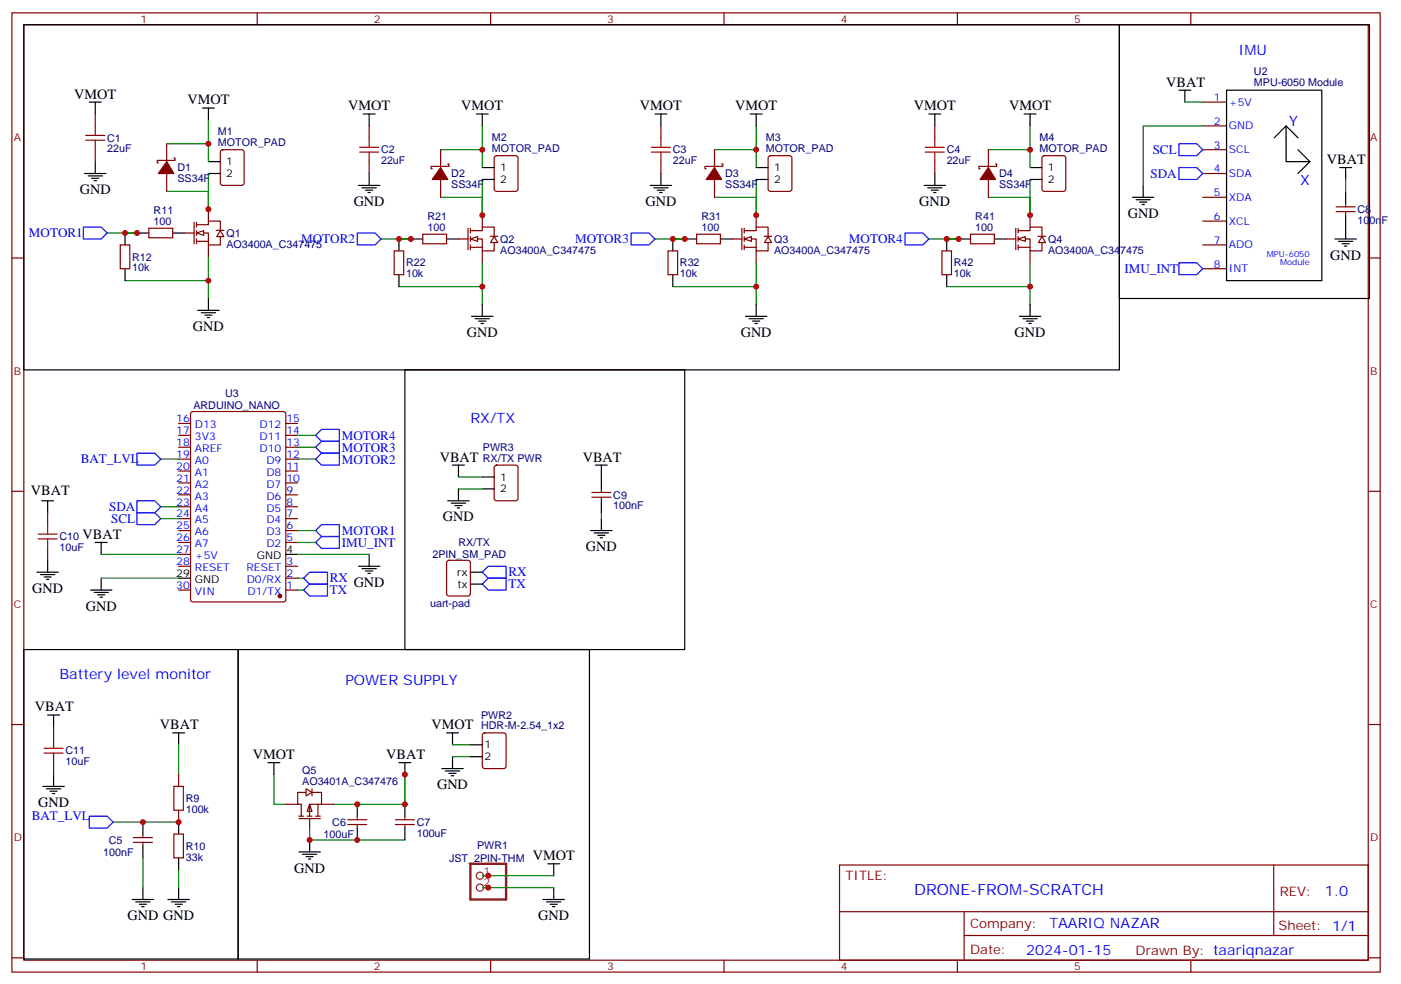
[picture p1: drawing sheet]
<svg xmlns="http://www.w3.org/2000/svg" width="415mm" height="292mm" viewBox="0 0 415 292" stroke-linecap="round" stroke-linejoin="round" font-family="sans-serif">
<g fill="none" stroke="#870000" stroke-width=".35">
<path d="M3.5 3.8h405.4v284.3h-405.4zM7.1 7.3h398.2v277.3h-398.2zM76.2 3.8v3.5M145.3 3.8v3.5M214.5 3.8v3.5M283.6 3.8v3.5M352.8 3.8v3.5M28.2 33.8v3.5M109.4 37.3v3.6M195.8 37.3v3.6M276.9 37.3v3.6M356.3 30.3h7.1"/>
<path d="M356.3 37.3h7.1M28.2 44.4v3.5M49.4 42.6v5.3M49.4 51.4v5.3M51.5 46.8h.4v.8h-5.3v.7h.3M65.5 44.6l.5-.2h5.6l.7 .4v9.5l-.4 .6-5.9 .1-.7-.5v-9.4zM109.4 47.9v3.5M130.5 44.4v5.3M130.5 53.2v5.3M132.6 48.6h.4v.7h-5.3v.7h.4M146.6 46.3l.5-.2h5.7l.6 .5 .1 9.4-.5 .7h-5.9l-.6-.4-.1-9.5zM195.8 47.9v3.5"/>
<path d="M211.7 44.4v5.3M211.7 53.2v5.3M213.8 48.6h.3v.7h-5.3v.7h.4M227.8 46.3l.4-.2h5.7l.6 .5 .1 9.4-.5 .7h-5.9l-.6-.4-.1-9.5zM276.9 47.9v3.5M292.8 44.4v5.3M292.8 53.2v5.3M294.9 48.6h.4v.7h-5.3v.7h.3M308.9 46.3l.5-.2h5.6l.7 .5v9.4l-.4 .7h-5.9l-.7-.4v-9.5zM356.3 44.4h7.1M356.3 51.4h7.1M356.3 58.5h7.1"/>
<path d="M3.5 76.5h3.6M35.6 72.6h2.9v7.1h-2.9zM44.1 67.7h7.1v2.8h-7.1zM54.7 69.1h2.8M57.5 65.9v6.3M58.2 69.1h3.5v3.5h3.6v-2.5M58.2 66.6h3.5v-1.1h3.6v2.9M58.2 65.9v1.4M58.2 68.4v1.4M58.2 70.8v1.4M58.2 71.5h3.5M61.7 62v3.5"/>
<path d="M61.7 72.6v3.5M64.1 68.3h2.2M65.3 68.4l1 1.7h-2.1zM116.8 74.4h2.8v7h-2.8zM125.2 69.4h7.1v2.8h-7.1zM197.9 74.4h2.8v7h-2.8zM206.4 69.4h7v2.8h-7zM279 74.4h2.9v7h-2.9zM287.5 69.4h7.1v2.8h-7.1zM356.3 65.5h7.1M356.3 72.6h7.1M356.3 79.7h7.1"/>
<path d="M395.8 62.7h5.7M395.8 61.3h5.7M398.6 60.3v1M398.6 62.7v1.1M405.3 76.5h3.6M52.9 139.6h3.5M52.9 136.1h3.5M52.9 132.6h3.5M52.9 129h3.5M52.9 125.5h3.5M56.7 122.2l.4-.2h26.9l.6 .4 .1 55.3-.5 .7h-27.1l-.6-.4-.1-55.3zM84.7 139.6h3.5"/>
<path d="M84.7 136.1h3.5M84.7 132.6h3.5M84.7 129h3.5M84.7 125.5h3.5M146.6 138.1l.5-.2h5.7l.6 .4 .1 9.4-.5 .7h-5.9l-.6-.4-.1-9.4zM3.5 145.6h3.6M14.1 152v3.5M52.9 157.3h3.5M52.9 153.7h3.5M52.9 150.2h3.5M52.9 146.7h3.5M52.9 143.2h3.5"/>
<path d="M84.7 157.3h3.5M84.7 153.7h3.5M84.7 150.2h3.5M84.7 146.7h3.5M84.7 143.2h3.5M175.3 147.4h5.7M175.3 146h5.7M178.2 144.9v1.1M178.2 147.4v1M405.3 145.6h3.6M14.1 162.6v3.5M52.9 174.9h3.5"/>
<path d="M52.9 167.9h3.5M52.9 160.8h3.5M52.9 164.3h3.5M84.7 174.9h3.5M84.7 171.4h3.5M84.7 167.9h3.5M84.7 160.8h3.5M132.5 166.3l.5-.2h5.6l.7 .4v9.5l-.4 .6-5.9 .1-.7-.5v-9.4zM3.5 214.8h3.6M15.9 215.5v3.5M143.1 217.4l.5-.2h5.6l.7 .5v9.4l-.4 .7h-5.9l-.7-.4v-9.5zM405.3 214.8h3.6"/>
<path d="M15.9 226.1v3.5M52.9 229.6v3.5M39.5 249.7h5.7M39.5 248.3h5.7M42.3 247.2v1.1M42.3 249.7v1.1M51.5 247.2h2.8v7.1h-2.8zM52.9 240.2v3.5M103 243h5.7M103 244.4h5.7M105.8 241.9v1.1M105.8 244.4v1.1"/>
<path d="M117.1 243h5.7M117.1 244.4h5.7M119.9 241.9v1.1M119.9 244.4v1.1M248.7 256.4h156.6v28.2h-156.6zM377.3 256.4v20.9M248.7 270.2h156.5M285.6 277.3h119.6M285.6 270.2v14.2M3.5 283.9h3.6M76.2 284.6v3.5M145.3 284.6v3.5"/>
<path d="M214.5 284.6v3.5M283.6 284.6v3.5M352.8 284.6v3.5M405.3 283.9h3.6"/>
</g>
<g fill="none" stroke="#000" stroke-width=".35">
<path d="M7.1 7.3h324.5v102.3h-324.5zM331.6 7.3h74.1v81.2h-74.1zM26.5 30.3h3.5M28.2 30.3v3.5M60 32h3.5M61.7 32v3.6M107.6 33.8h3.5M109.4 33.8v3.5M141.1 33.8h3.5M142.9 33.8v3.5M194 33.8h3.6M195.8 33.8v3.5"/>
<path d="M222.2 33.8h3.6M224 33.8v3.5M275.2 33.8h3.5M276.9 33.8v3.5M303.4 33.8h3.5M305.2 33.8v3.5M349.2 26.7h3.6M351 26.7v3.6M363.4 26.7h28.2v56.5h-28.2zM381 37.3l3.5 3.6M25 51.4h6.4M26.1 52.1h4.2"/>
<path d="M27.2 52.8h2.1M27.9 53.6h.7M28.2 47.9v3.5M61.7 47.9h3.6M61.7 51.4h3.6M106.2 55h6.3M107.2 55.7h4.3M108.3 56.4h2.1M109 57.1h.7M109.4 51.4v3.6M142.9 49.7h3.5M142.9 53.2h3.5"/>
<path d="M192.6 55h6.4M193.7 55.7h4.2M194.7 56.4h2.1M195.4 57.1h.7M195.8 51.4v3.6M224 49.7h3.5M224 53.2h3.5M273.8 55h6.3M274.8 55.7h4.2M275.9 56.4h2.1M276.6 57.1h.7M276.9 51.4v3.6"/>
<path d="M305.2 49.7h3.5M305.2 53.2h3.5M335.5 58.5h6.3M336.5 59.2h4.3M337.6 59.9h2.1M338.7 55v3.5M377.5 40.9l3.5-3.6v10.6h7.1M384.5 44.4l3.6 3.5M388.1 47.9l-3.6 3.5M396.9 49.7h3.5M398.6 49.7v3.5M398.6 56.7v3.6"/>
<path d="M37 69.1v3.5M37 79.7v3.5M40.6 69.1h3.5M51.2 69.1h3.5M118.2 70.8v3.6M121.7 70.8h3.5M132.3 70.8h3.5M199.3 70.8v3.6M202.8 70.8h3.6M213.4 70.8h3.6M280.5 70.8v3.6M284 70.8h3.5"/>
<path d="M294.6 70.8h3.5M338.3 60.6h.7M395.5 70.8h6.3M396.5 71.5h4.3M397.6 72.2h2.1M398.3 73h.7M398.6 63.8v7M58.6 92h6.3M59.6 92.7h4.3M60.7 93.4h2.1M61.4 94.1h.7M61.7 88.5v3.5"/>
<path d="M118.2 81.4v3.5M139.7 93.8h6.3M140.8 94.5h4.2M141.8 95.2h2.1M142.5 95.9h.7M142.9 90.2v3.6M199.3 81.4v3.5M220.8 93.8h6.4M221.9 94.5h4.2M223 95.2h2.1M223.7 95.9h.7M224 90.2v3.6"/>
<path d="M280.5 81.4v3.5M302 93.8h6.3M303 94.5h4.3M304.1 95.2h2.1M304.8 95.9h.7M305.2 90.2v3.6M119.9 109.6h82.9v82.9h-82.9zM134.1 137.9h3.5M135.8 137.9v3.5M176.4 137.9h3.5M178.2 137.9v7M12.3 148.4h3.6"/>
<path d="M14.1 148.4v3.6M132.6 148.4h6.4M133.7 149.2h4.2M134.8 149.9h2.1M135.5 150.6h.7M135.8 144.9v3.5M142.9 141.4h3.5M142.9 144.9h3.5M175 157.3h6.3M176 158h4.3M177.1 158.7h2.1M177.8 159.4h.7"/>
<path d="M178.2 148.4v3.6M178.2 153.7v3.6M10.9 169.6h6.4M12 170.3h4.2M13.1 171h2.1M13.8 171.7h.7M14.1 166.1v3.5M26.8 174.9h6.4M27.9 175.6h4.2M28.2 160.8h3.5M28.9 176.3h2.1M29.6 177h.7"/>
<path d="M30 160.8v3.5M30 171.4v3.5M52.9 171.4h3.5M84.7 164.3h3.5M106.2 167.9h6.3M107.2 168.6h4.3M108.3 169.3h2.1M109 170h.7M109.4 164.3v3.6M139.3 169.6h3.6M139.3 173.1h3.6M7.1 192.5h63.5v91.8h-63.5z"/>
<path d="M70.6 192.5h104v91.8h-104zM14.1 211.9h3.5M15.9 211.9v3.6M51.2 217.2h3.5M52.9 217.2v3.6M132.3 217.2h3.5M134.1 217.2v3.6M12.7 233.1h6.3M13.8 233.8h4.2M14.8 234.5h2.1M15.5 235.2h.7M15.9 229.6v3.5"/>
<path d="M79.4 226.1h3.5M81.1 226.1v3.5M105.8 238.4v3.5M118.2 226.1h3.5M119.9 226.1v3.5M119.9 238.4v3.5M130.9 227.8h6.3M131.9 228.5h4.3M133 229.2h2.1M133.7 229.9h.7M134.1 224.3v3.5M139.3 220.8h3.6"/>
<path d="M139.3 224.3h3.6M42.3 243.7v3.5M42.3 250.8v3.5M52.9 243.7v3.5M52.9 254.3v3.5M88.5 252.5h6.4M89.6 253.2h4.2M90.7 253.9h2.1M91.4 254.6h.7M91.7 249v3.5M105.8 245.5v3.5M119.9 245.5v3.5"/>
<path d="M162.3 256h3.5M164 256v3.6M39.2 266.6h6.3M40.2 267.3h4.2M41.3 268h2.1M42 268.7h.7M42.3 263.1v3.5M49.7 266.6h6.4M50.8 267.3h4.2M51.9 268h2.1M52.6 268.7h.7M52.9 263.1v3.5"/>
<path d="M160.9 266.6h6.3M161.9 267.3h4.3M163 268h2.1M163.7 268.7h.7M164 263.1v3.5"/>
</g>
<g fill="none" stroke="#00f" stroke-width=".35">
<path d="M349.2 42.6h5.3l1.8 1.8-1.8 1.7h-5.3zM349.2 49.7h5.3l1.8 1.7-1.8 1.8h-5.3zM24.7 67.3h5.3l1.7 1.8-1.7 1.7h-5.3zM105.8 69.1h5.3l1.8 1.7-1.8 1.8h-5.3zM187 69.1h5.3l1.7 1.7-1.7 1.8h-5.3zM268.1 69.1h5.3l1.8 1.7-1.8 1.8h-5.3zM349.2 77.9h5.3l1.8 1.8-1.8 1.7h-5.3zM40.6 134.3h5.3l1.7 1.8-1.7 1.8h-5.3zM93.5 136.1l1.7-1.8h5.3v3.6h-5.3zM93.5 132.6l1.7-1.8h5.3v3.5h-5.3zM93.5 129l1.7-1.7h5.3v3.5h-5.3zM40.6 152h5.3l1.7 1.7-1.7 1.8h-5.3z"/>
<path d="M40.6 148.4h5.3l1.7 1.8-1.7 1.8h-5.3zM93.5 157.3l1.7-1.8h5.3v3.5h-5.3zM90 171.4l1.7-1.8h5.3v3.5h-5.3zM90 174.9l1.7-1.8h5.3v3.6h-5.3zM93.5 160.8l1.7-1.8h5.3v3.6h-5.3zM142.9 169.6l1.7-1.7h5.3v3.5h-5.3zM144.6 171.4h5.3v3.5h-5.3l-1.7-1.8zM26.5 241.9h5.2l1.8 1.8-1.8 1.8h-5.2z"/>
</g>
<g fill="none" stroke="#008700" stroke-width=".35">
<path d="M61.7 35.6v7M142.9 37.3v7.1M224 37.3v7.1M305.2 37.3v7.1M351 30.3h5.3M356.3 37.3h-17.6v17.7M49.4 42.6h12.3v5.3M61.7 51.4v10.6v-5.3h-12.3M130.5 44.4h12.4v5.3M142.9 53.2v10.6v-5.3h-12.4M211.7 44.4h12.3v5.3M224 53.2v10.6v-5.3h-12.3"/>
<path d="M292.8 44.4h12.4v5.3M305.2 53.2v10.6v-5.3h-12.4M398.6 53.2v3.5M31.7 69.1h8.9M61.7 76.1v7.1h-24.7M112.9 70.8h8.8M142.9 77.9v7h-24.7M194 70.8h8.8M224 77.9v7h-24.7M275.2 70.8h8.8M305.2 77.9v7h-24.7M61.7 83.2v5.3"/>
<path d="M142.9 84.9v5.3M224 84.9v5.3M305.2 84.9v5.3M47.6 136.1h5.3M88.2 136.1h5.3M88.2 132.6h5.3M88.2 129h5.3M47.6 150.2h5.3M47.6 153.7h5.3M88.2 157.3h5.3M135.8 141.4h7.1M135.8 144.9h7.1"/>
<path d="M178.2 152v1.7M30 164.3h22.9M30 171.4h22.9M88.2 164.3h21.2M88.2 174.9h1.8M88.2 171.4h1.8M88.2 160.8h5.3M52.9 220.8v8.8M81.1 229.6v8.8h3.6M98.8 238.4h21.1v-8.8v8.8M134.1 220.8h5.2M134.1 224.3h5.2"/>
<path d="M33.5 243.7h19.4M42.3 254.3v8.8M52.9 257.8v5.3M91.7 245.5v3.5h28.2M142.9 259.6h21.1M142.9 263.1h21.1"/>
</g>
<g fill="#870000" stroke="#870000" stroke-width=".35">
<path d="M49.4 47.9l2.1 3.5h-4.6z"/>
<path d="M130.5 49.7l2.1 3.5h-4.5z"/>
<path d="M211.7 49.7l2.1 3.5h-4.6z"/>
<path d="M292.8 49.7l2.1 3.5h-4.6z"/>
<circle cx="82.9" cy="176.7" r=".53"/>
</g>
<path d="M139.3 256h10.6v10.6h-10.6z" fill="none" stroke="#8c2424" stroke-width=".71"/>
<g fill="none" stroke="#8c2424" stroke-width=".35">
<path d="M143.2 259.6h1.4M143.2 263.1h1.4"/>
<circle cx="142.2" cy="259.6" r="1.06"/>
<circle cx="142.2" cy="263.1" r="1.06"/>
</g>
<g fill="none" stroke="#a10000" stroke-width=".35">
<path d="M28.2 37.3v2.8M25.4 41.6h5.6M25.4 40.1h5.6M28.2 41.6v2.8M106.5 45.1h5.7M106.5 43.7h5.7M109.4 40.9v2.8M109.4 45.1v2.8M193 45.1h5.6M193 43.7h5.6M195.8 40.9v2.8M195.8 45.1v2.8"/>
<path d="M274.1 45.1h5.7M274.1 43.7h5.7M276.9 40.9v2.8M276.9 45.1v2.8M11.3 159.7h5.6M11.3 158.3h5.6M14.1 155.5v2.8M14.1 159.7v2.9M15.9 219v2.8M13.1 223.2h5.6M13.1 221.8h5.6M15.9 223.2v2.9"/>
<path d="M51.5 233.1h2.8v7.1h-2.8z"/>
</g>
<path d="M58.2 69.1l2.1-.7v1.4z" fill="#fff" stroke="#870000" stroke-width=".35"/>
<path d="M37 69.1h3.6" fill="none" stroke="#008700" stroke-width=".35"/>
<path d="M135.8 70.8h2.8M138.6 67.7v6.3M139.3 70.8h3.6v3.6h3.5v-2.5M139.3 68.4h3.6v-1.1h3.5v2.8M139.3 67.7v1.4M139.3 70.1v1.4M139.3 72.6v1.4M139.3 73.3h3.6M142.9 63.8v3.5M142.9 74.4v3.5M145.2 70h2.3M146.4 70.1l1.1 1.8h-2.2z" fill="none" stroke="#870000" stroke-width=".35"/>
<path d="M139.3 70.8l2.2-.7v1.4z" fill="#fff" stroke="#870000" stroke-width=".35"/>
<path d="M118.2 70.8h3.5" fill="none" stroke="#008700" stroke-width=".35"/>
<path d="M217 70.8h2.8M219.8 67.7v6.3M220.5 70.8h3.5v3.6h3.5v-2.5M220.5 68.4h3.5v-1.1h3.5v2.8M220.5 67.7v1.4M220.5 70.1v1.4M220.5 72.6v1.4M220.5 73.3h3.5M224 63.8v3.5M224 74.4v3.5M226.4 70h2.2M227.5 70.1l1.1 1.8h-2.1z" fill="none" stroke="#870000" stroke-width=".35"/>
<path d="M220.5 70.8l2.1-.7v1.4z" fill="#fff" stroke="#870000" stroke-width=".35"/>
<path d="M199.3 70.8h3.5" fill="none" stroke="#008700" stroke-width=".35"/>
<path d="M298.1 70.8h2.8M300.9 67.7v6.3M301.6 70.8h3.6v3.6h3.5v-2.5M301.6 68.4h3.6v-1.1h3.5v2.8M301.6 67.7v1.4M301.6 70.1v1.4M301.6 72.6v1.4M301.6 73.3h3.6M305.2 63.8v3.5M305.2 74.4v3.5M307.5 70h2.3M308.7 70.1l1 1.8h-2.1z" fill="none" stroke="#870000" stroke-width=".35"/>
<path d="M301.6 70.8l2.1-.7v1.4z" fill="#fff" stroke="#870000" stroke-width=".35"/>
<path d="M280.5 70.8h3.5" fill="none" stroke="#008700" stroke-width=".35"/>
<path d="M91.7 238.4l.7 2.1h-1.4z" fill="#fff" stroke="#870000" stroke-width=".35"/>
<g fill="none" stroke="#870000" stroke-width=".35">
<path d="M84.7 238.4h3.5M90.7 233.8l1.7 1.1-1.7 1zM90.7 234.9h-2.5v3.5h1.1v3.5M92.4 234.9h2.8v3.5M92.4 233.8v2.1M94.2 238.4v3.5M95.2 238.4h-3.5v3.5M95.2 238.4h3.6M88.5 242.6h6.4M88.5 241.9h1.5M91 241.9h1.4M91.7 242.6v2.9"/>
<path d="M93.5 241.9h1.4"/>
</g>
<g fill="#c00">
<circle cx="61.7" cy="83.2" r=".88"/>
<circle cx="61.7" cy="42.6" r=".88"/>
<circle cx="142.9" cy="44.4" r=".88"/>
<circle cx="142.9" cy="84.9" r=".88"/>
<circle cx="224" cy="44.4" r=".88"/>
<circle cx="224" cy="84.9" r=".88"/>
<circle cx="305.2" cy="84.9" r=".88"/>
<circle cx="305.2" cy="44.4" r=".88"/>
<circle cx="119.9" cy="238.4" r=".88"/>
<circle cx="119.9" cy="229.6" r=".88"/>
<circle cx="144.6" cy="259.6" r=".88"/>
<circle cx="144.6" cy="263.1" r=".88"/>
<circle cx="37" cy="69.1" r=".88"/>
<circle cx="118.2" cy="70.8" r=".88"/>
<circle cx="199.3" cy="70.8" r=".88"/>
<circle cx="280.5" cy="70.8" r=".88"/>
<circle cx="52.9" cy="243.7" r=".88"/>
<circle cx="42.3" cy="243.7" r=".88"/>
<circle cx="105.8" cy="238.4" r=".88"/>
<circle cx="105.8" cy="249" r=".88"/>
<circle cx="91.7" cy="249" r=".88"/>
<circle cx="61.7" cy="62" r=".88"/>
<circle cx="40.6" cy="69.1" r=".88"/>
<circle cx="142.9" cy="63.8" r=".88"/>
<circle cx="121.7" cy="70.8" r=".88"/>
<circle cx="224" cy="63.8" r=".88"/>
<circle cx="202.8" cy="70.8" r=".88"/>
<circle cx="305.2" cy="63.8" r=".88"/>
<circle cx="284" cy="70.8" r=".88"/>
</g>
<text font-size="4.6" fill="#00f" x="270.8" y="265.4">DRONE-FROM-SCRATCH</text>
<g font-size="4.2" fill="#00f">
<text x="366.9" y="16.2">IMU</text>
<text x="381.9" y="37.3">Y</text>
<text x="385.2" y="55">X</text>
<text x="139.3" y="125.5">RX/TX</text>
<text x="17.6" y="201.4">Battery level monitor</text>
<text x="102.3" y="203.1">POWER SUPPLY</text>
<text x="392.5" y="265.7">1.0</text>
<text x="310.9" y="275.2">TAARIQ NAZAR</text>
<text x="304" y="283">2024-01-15</text>
</g>
<g font-size="4.2">
<text x="22" y="29.2">VMOT</text>
<text x="345.5" y="25.7">VBAT</text>
<text x="55.5" y="31">VMOT</text>
<text x="103.1" y="32.7">VMOT</text>
<text x="136.6" y="32.7">VMOT</text>
<text x="189.6" y="32.7">VMOT</text>
<text x="217.8" y="32.7">VMOT</text>
<text x="270.7" y="32.7">VMOT</text>
<text x="298.9" y="32.7">VMOT</text>
<text x="393.1" y="48.6">VBAT</text>
<text x="23.6" y="57.5">GND</text>
<text x="104.8" y="61.1">GND</text>
<text x="191.2" y="61.1">GND</text>
<text x="272.3" y="61.1">GND</text>
<text x="334.1" y="64.6">GND</text>
<text x="394.1" y="77">GND</text>
<text x="57.1" y="98.1">GND</text>
<text x="138.3" y="99.9">GND</text>
<text x="219.4" y="99.9">GND</text>
<text x="300.6" y="99.9">GND</text>
<text x="130.3" y="136.8">VBAT</text>
<text x="172.6" y="136.8">VBAT</text>
<text x="9.2" y="146.7">VBAT</text>
<text x="131.2" y="154.6">GND</text>
<text x="24.5" y="159.7">VBAT</text>
<text x="173.6" y="163.4">GND</text>
<text x="104.8" y="174">GND</text>
<text x="9.5" y="175.7">GND</text>
<text x="25.4" y="181">GND</text>
<text x="10.3" y="210.9">VBAT</text>
<text x="47.4" y="216.2">VBAT</text>
<text x="127.8" y="216.2">VMOT</text>
<text x="74.9" y="225">VMOT</text>
<text x="114.4" y="225">VBAT</text>
<text x="129.5" y="233.9">GND</text>
<text x="11.3" y="239.2">GND</text>
<text x="157.8" y="255">VMOT</text>
<text x="87.1" y="258.6">GND</text>
<text x="37.7" y="272.7">GND GND</text>
<text x="159.5" y="272.7">GND</text>
</g>
<g font-size="3.9" fill="#00f">
<text x="341.5" y="45.6">SCL</text>
<text x="340.8" y="52.7">SDA</text>
<text x="8.6" y="70.3">MOTOR1</text>
<text x="89.2" y="72.1">MOTOR2</text>
<text x="170.4" y="72.1">MOTOR3</text>
<text x="251.5" y="72.1">MOTOR4</text>
<text x="333.1" y="80.9">IMU_INT</text>
<text x="101.2" y="130.4">MOTOR4</text>
<text x="23.9" y="137.3">BAT_LVL</text>
<text x="101.2" y="137.4">MOTOR2</text>
<text x="101.2" y="133.9">MOTOR3</text>
<text x="32.3" y="151.4">SDA</text>
<text x="33" y="155">SCL</text>
<text x="101.2" y="158.6">MOTOR1</text>
<text x="101.2" y="162">IMU_INT</text>
<text x="97.7" y="172.6">RX</text>
<text x="150.6" y="170.9">RX</text>
<text x="97.7" y="176.2">TX</text>
<text x="150.6" y="174.4">TX</text>
<text x="9.4" y="243.2">BAT_LVL</text>
</g>
<g font-size="3.9" fill="#800">
<text x="250.5" y="261">TITLE:</text>
<text x="379.1" y="265.7">REV:</text>
<text x="287.4" y="275.2">Company:</text>
<text x="378.7" y="275.8">Sheet: 1/1</text>
<text x="287.4" y="282.9">Date:</text>
<text x="336.4" y="282.9">Drawn By: taariqnazar</text>
</g>
<g font-size="3.2" fill="#800">
<text x="41.6" y="6.8">1</text>
<text x="110.8" y="6.8">2</text>
<text x="179.9" y="6.8">3</text>
<text x="249.1" y="6.8">4</text>
<text x="318.2" y="6.8">5</text>
<text x="4.1" y="41.9">A</text>
<text x="405.9" y="41.9">A</text>
<text x="4.1" y="111.1">B</text>
<text x="405.9" y="111.1">B</text>
<text x="4.1" y="180.2">C</text>
<text x="405.9" y="180.2">C</text>
<text x="4.1" y="249.3">D</text>
<text x="405.9" y="249.3">D</text>
<text x="41.6" y="287.6">1</text>
<text x="110.8" y="287.6">2</text>
<text x="179.9" y="287.6">3</text>
<text x="249.1" y="287.6">4</text>
<text x="318.2" y="287.6">5</text>
</g>
<g font-size="3.2" fill="#000080">
<text x="371.5" y="22.3">U2</text>
<text x="371.5" y="25.5">MPU-6050 Module</text>
<text x="31.7" y="42">C1</text>
<text x="64.6" y="40.1">M1</text>
<text x="145.7" y="41.9">M2</text>
<text x="226.9" y="41.9">M3</text>
<text x="308" y="41.9">M4</text>
<text x="31.7" y="45.2">22uF</text>
<text x="64.6" y="43.3">MOTOR_PAD</text>
<text x="112.9" y="45.5">C2</text>
<text x="145.7" y="45.1">MOTOR_PAD</text>
<text x="199.3" y="45.5">C3</text>
<text x="226.9" y="45.1">MOTOR_PAD</text>
<text x="280.5" y="45.5">C4</text>
<text x="308" y="45.1">MOTOR_PAD</text>
<text x="52.6" y="50.8">D1</text>
<text x="112.9" y="48.7">22uF</text>
<text x="133.7" y="52.5">D2</text>
<text x="199.3" y="48.7">22uF</text>
<text x="214.8" y="52.5">D3</text>
<text x="280.5" y="48.7">22uF</text>
<text x="296" y="52.5">D4</text>
<text x="52.6" y="54">SS34F</text>
<text x="133.7" y="55.8">SS34F</text>
<text x="214.8" y="55.8">SS34F</text>
<text x="296" y="55.8">SS34F</text>
<text x="45.5" y="63.4">R11</text>
<text x="126.7" y="65.2">R21</text>
<text x="207.8" y="65.2">R31</text>
<text x="288.9" y="65.2">R41</text>
<text x="402.2" y="63.1">C8</text>
<text x="45.5" y="66.6">100</text>
<text x="67.1" y="70.2">Q1</text>
<text x="126.7" y="68.4">100</text>
<text x="148.2" y="71.9">Q2</text>
<text x="207.8" y="68.4">100</text>
<text x="229.3" y="71.9">Q3</text>
<text x="288.9" y="68.4">100</text>
<text x="310.5" y="71.9">Q4</text>
<text x="402.2" y="66.3">100nF</text>
<text x="39.2" y="77.2">R12</text>
<text x="67.1" y="73.4">AO3400A_C347475</text>
<text x="148.2" y="75.1">AO3400A_C347475</text>
<text x="229.3" y="75.1">AO3400A_C347475</text>
<text x="310.5" y="75.1">AO3400A_C347475</text>
<text x="39.2" y="80.4">10k</text>
<text x="120.3" y="82.2">10k</text>
<text x="120.3" y="79">R22</text>
<text x="201.4" y="82.2">10k</text>
<text x="201.4" y="79">R32</text>
<text x="282.6" y="82.2">10k</text>
<text x="282.6" y="79">R42</text>
<text x="66.7" y="117.8">U3</text>
<text x="57.3" y="121.3">ARDUINO_NANO</text>
<text x="143.1" y="136.8">RX/TX PWR</text>
<text x="143.1" y="133.6">PWR3</text>
<text x="181.7" y="147.8">C9</text>
<text x="181.7" y="151">100nF</text>
<text x="17.6" y="160.1">C10</text>
<text x="135.8" y="161.9">RX/TX</text>
<text x="17.6" y="163.3">10uF</text>
<text x="128.1" y="165.5">2PIN_SM_PAD</text>
<text x="127.4" y="180">uart-pad</text>
<text x="142.5" y="213">PWR2</text>
<text x="142.5" y="216.2">HDR-M-2.54_1x2</text>
<text x="19.4" y="226.8">10uF</text>
<text x="19.4" y="223.6">C11</text>
<text x="89.5" y="232.8">AO3401A_C347476</text>
<text x="89.5" y="229.6">Q5</text>
<text x="55" y="237.8">R9</text>
<text x="55" y="241">100k</text>
<text x="98.4" y="244.8">C6</text>
<text x="123.5" y="244.8">C7</text>
<text x="32.3" y="250.1">C5</text>
<text x="55" y="251.9">R10</text>
<text x="95.9" y="248.3">100uF</text>
<text x="123.5" y="248">100uF</text>
<text x="141.3" y="251.8">PWR1</text>
<text x="30.6" y="253.7">100nF</text>
<text x="55" y="255.1">33k</text>
<text x="133" y="255.4">JST_2PIN-THM</text>
</g>
<g font-size="3.2" fill="#00f">
<text x="359.6" y="29.9">1</text>
<text x="364.1" y="31.3">+5V</text>
<text x="359.6" y="37">2</text>
<text x="364.1" y="38.4">GND</text>
<text x="359.6" y="44">3</text>
<text x="364.1" y="45.4">SCL</text>
<text x="359.6" y="51.1">4</text>
<text x="364.1" y="52.5">SDA</text>
<text x="359.6" y="58.1">5</text>
<text x="364.1" y="59.5">XDA</text>
<text x="359.6" y="65.2">6</text>
<text x="364.1" y="66.6">XCL</text>
<text x="359.6" y="72.2">7</text>
<text x="364.1" y="73.7">ADO</text>
<text x="359.6" y="79.3">8</text>
<text x="364.1" y="80.7">INT</text>
<text x="52.2" y="125.2">16</text>
<text x="84.8" y="125.2">15</text>
<text x="52.2" y="128.7">17</text>
<text x="57.7" y="126.9">D13</text>
<text x="57.7" y="130.5">3V3</text>
<text x="76.9" y="130.5">D11</text>
<text x="76.9" y="126.9">D12</text>
<text x="84.8" y="128.7">14</text>
<text x="52.2" y="132.2">18</text>
<text x="52.2" y="135.7">19</text>
<text x="57.7" y="134">AREF</text>
<text x="57.7" y="137.5">A0</text>
<text x="76.9" y="134">D10</text>
<text x="78.9" y="137.5">D9</text>
<text x="84.8" y="135.7">12</text>
<text x="84.8" y="132.2">13</text>
<text x="52.2" y="139.3">20</text>
<text x="52.2" y="142.8">21</text>
<text x="57.7" y="141">A1</text>
<text x="78.9" y="141">D8</text>
<text x="84.8" y="142.8">10</text>
<text x="84.8" y="139.3">11</text>
<text x="52.2" y="146.3">22</text>
<text x="52.2" y="149.9">23</text>
<text x="57.7" y="144.6">A2</text>
<text x="57.7" y="148.1">A3</text>
<text x="78.9" y="148.1">D6</text>
<text x="78.9" y="144.6">D7</text>
<text x="84.8" y="149.9">8</text>
<text x="84.8" y="146.3">9</text>
<text x="52.2" y="153.4">24</text>
<text x="57.7" y="151.6">A4</text>
<text x="57.7" y="155.2">A5</text>
<text x="78.9" y="155.2">D4</text>
<text x="78.9" y="151.6">D5</text>
<text x="84.8" y="153.4">7</text>
<text x="52.2" y="156.9">25</text>
<text x="52.2" y="160.4">26</text>
<text x="57.7" y="158.7">A6</text>
<text x="78.9" y="158.7">D3</text>
<text x="84.8" y="160.4">5</text>
<text x="84.8" y="156.9">6</text>
<text x="52.2" y="164">27</text>
<text x="52.2" y="167.5">28</text>
<text x="57.7" y="162.2">A7</text>
<text x="57.7" y="165.7">+5V</text>
<text x="78.9" y="162.2">D2</text>
<text x="84.8" y="167.5">3</text>
<text x="57.7" y="169.3">RESET</text>
<text x="73" y="169.3">RESET</text>
<text x="73.1" y="172.8">D0/RX</text>
<text x="84.8" y="171">2</text>
<text x="52.2" y="174.6">30</text>
<text x="57.7" y="176.3">VIN</text>
<text x="73.3" y="176.3">D1/TX</text>
<text x="84.8" y="174.6">1</text>
</g>
<g font-size="3.2">
<text x="67" y="49">1</text>
<text x="67" y="52.5">2</text>
<text x="148.2" y="50.7">1</text>
<text x="229.3" y="50.7">1</text>
<text x="310.4" y="50.7">1</text>
<text x="148.2" y="54.3">2</text>
<text x="229.3" y="54.3">2</text>
<text x="310.4" y="54.3">2</text>
<text x="148.2" y="142.5">1</text>
<text x="148.2" y="146">2</text>
<text x="76.1" y="165.7">GND</text>
<text x="84.8" y="164">4</text>
<text x="52.2" y="171">29</text>
<text x="57.7" y="172.8">GND</text>
<text x="135.4" y="170.7">rx</text>
<text x="135.5" y="174.2">tx</text>
<text x="143.6" y="221.8">1</text>
<text x="143.6" y="225.4">2</text>
</g>
<g font-size="3.2" fill="#8d2323">
<text x="143.2" y="262.7">2</text>
<text x="143.2" y="259.2">1</text>
</g>
<g font-size="2.5" fill="#00f">
<text x="375.3" y="76.1">MPU-6050</text>
<text x="379.2" y="78.6">Module</text>
</g>
</svg>
